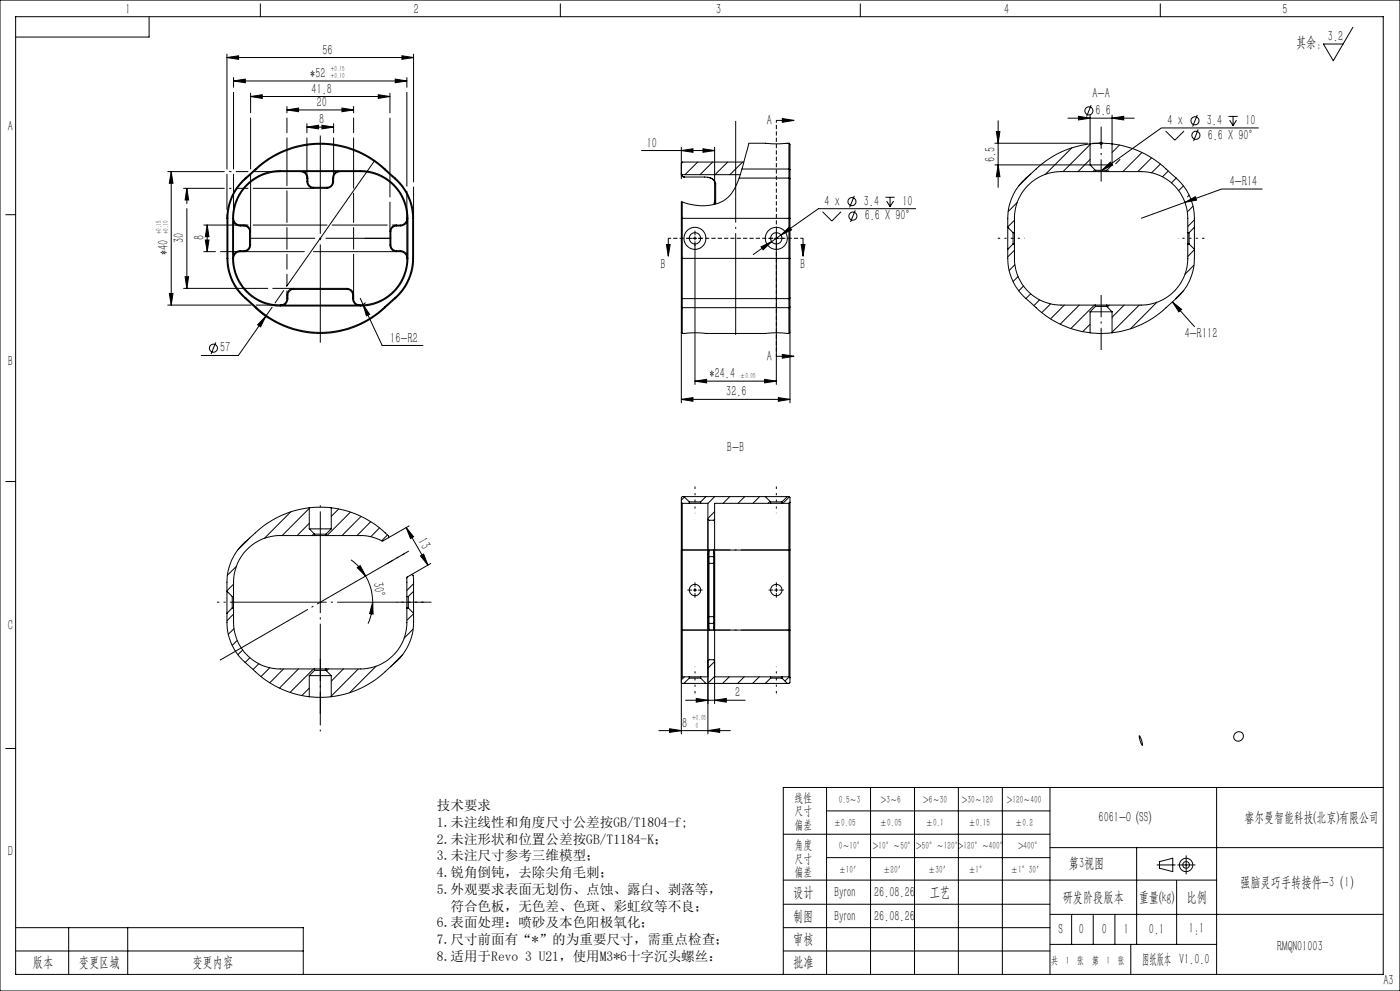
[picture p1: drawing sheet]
<svg xmlns="http://www.w3.org/2000/svg" width="420mm" height="297mm" viewBox="0 0 420 297" stroke-linecap="round" stroke-linejoin="round" font-family="sans-serif">
<g fill="none" stroke="#000" stroke-width=".3">
<path d="M0 0h420v297h-420zM4.7 5h410.3v287h-410.3zM44.7 5v6.1h-40M68.1 17.2l3.5-.5v1.1zM68.1 16.2v34.5M68.1 17.2h56M78.1 1.2v3.8M120.6 16.7l3.5 .5-3.5 .6zM124.1 16.2v38.3M168.1 1.2v3.8M258.1 1.2v3.8M348.1 1.2v3.8"/>
<path d="M405.9 8.2l-5.9 10-3-5h5.9M70.1 24.3l3.5-.6v1.1zM70.1 23.2v3M70.1 27.7v23M70.1 24.3h52M75.2 28.9l3.5-.5v1.1zM75.2 27.9v5.9M75.2 35.4v15.3M75.2 28.9h41.8M86.1 32.9l3.5-.5v1.1zM86.1 31.9v1.9M86.1 35.4v4.4"/>
<path d="M86.1 32.9h20M92.1 38.1l3.5-.6v1.1zM92.1 37.1v2.7M92.1 38.1h8M96.6 37.5l3.5 .6-3.5 .5zM100.1 37.1v2.7M102.6 32.4l3.5 .5-3.5 .6zM106.1 31.9v1.9M106.1 35.4v4.4M113.5 28.4l3.5 .5-3.5 .6zM117 27.9v5.9M117 35.4v23.7"/>
<path d="M118.6 23.7l3.5 .6-3.5 .5zM122.1 23.2v3M122.1 27.7v28.1M232.9 36.1h5.3M234.7 35.5l3.5 .6-3.5 .6zM298.9 39.4h1.1l-.6 3.5zM299.4 36.2v20M320.3 35.4h20.1M323.5 34.9l3.5 .5-3.5 .5zM327 34.4v15M327.3 31.5l-1.3 3.5M333.6 35.4l3.5-.5v1z"/>
<path d="M333.6 34.4v15M349.7 39.3l2.8 2.7 2.7-2.7M359.2 34.5l-1.4 3.4M359.4 38.8l-1.3 3.5M368.5 34.9h2.8M368.9 36l1 1.7M369.9 34.9v2.8M370.9 36l-1 1.7M377.6 38.3h-29.2l-17.8 12.7M50.3 51.4h17M51.4 51.4l.5 3.5h-1.1zM51.4 51.4v40"/>
<path d="M55.1 56.4h12.2M56.1 56.4l.5 3.5h-1.1zM56.1 56.4v4.6M68.1 52.2v10.6M68.8 51.4h.5M68.8 56.4h.5M70.1 52.2v11.5M70.8 51.4h3.6M70.8 56.4h3.6M73 54.3l1.2-1a31.2 31.2 0 0 1 19.2-9.9 29.5 29.5 0 0 1 24.2 9.5 15.9 15.9 0 0 1 6.2 12.5v12a17 17 0 0 1-7.3 13.6 28.6 28.6 0 0 1-41.6-.7 16.1 16.1 0 0 1-6.5-12.9v-12a15.7 15.7 0 0 1 4.6-11.1zM74 55.3a14 14 0 0 1 10.1-4.2h24a14.3 14.3 0 0 1 14.3 14.3v12a14.3 14.3 0 0 1-14.3 14.3h-24a14.3 14.3 0 0 1-14.3-14.3v-12a14.4 14.4 0 0 1 4.2-10.1zM75.2 52.2v21.2a1.97 1.97 0 0 1-2 2"/>
<path d="M76 51.4h32.1a13.8 13.8 0 0 1 13.9 14.7l-.6 .9-1 .4h-2.7M84.1 51.4a13.8 13.8 0 0 0-13.9 14.7l.9 1.1 1 .2M86.1 41.3v14.4M86.1 57.2v9.5M90.1 51.4a1.97 1.97 0 0 1 2 2M91.2 51.4a2.16 2.16 0 0 1 1.2 2 2 2 0 0 0 1.7 2.7h4a1.94 1.94 0 0 0 1.7-2.7 2.34 2.34 0 0 1 1.1-2M92.1 41.3v13.1a2.02 2.02 0 0 0 2 2M100.1 41.3v13.1a2.1 2.1 0 0 1-2 2h-22.1M102.1 51.4a1.97 1.97 0 0 0-2 2M106.1 41.3v15.1M106.1 57.9v8.8M112.4 48.1l-26.4 37.7"/>
<path d="M122.1 57.3v20.1M124.1 56.1v21.3a17.1 17.1 0 0 1-7.4 13.8 28.6 28.6 0 0 1-40.1 1M192.4 45.1h22M204.4 52.4l.2 .4 .5 .2M204.4 45.1l3.5-.5v1zM204.4 44.1v9.5M204.4 52.4l.3 .3M204.7 52.7l.5 .4h6.2a2.81 2.81 0 0 1 3.3 2M204.7 52.3v.4M204.7 52.3l-.3-.3v.4M204.7 52.3h17.4M204.8 48.6l-.4 .4"/>
<path d="M205.1 53h.1M209.3 48.6l-3.8 3.7M210.9 44.6l3.5 .5-3.5 .5zM212.3 53.1a2.03 2.03 0 0 1 2.1 1.8M213.8 48.6l-3.8 3.7M214.4 54.9v5.8M214.4 54.9l.3 .2M214.4 44.1v10.8M214.7 55.1v5.8M218.3 48.6l-3.8 3.7M221.8 53.4a10.6 10.6 0 0 1-7.4 7.8 16.5 16.5 0 0 1-9.7-.6M221.8 53.4h14.9"/>
<path d="M222.6 50.7l-.8 2.7M222.6 50.7h14.1M222.8 48.6l-3.8 3.7M223.2 48.6h-18.5l-.3 .3M224.6 43l-2 7.7M224.6 42.9l7.2 .2 4.9-.2M236.7 53.4v36.1M236.7 50.7v2.7M236.7 42.9v7.8M236.7 42.9l.3 .3v7.7M236.7 53.4l.3 .2M236.7 50.7l.3 .2"/>
<path d="M237 53.6v11.8M237 50.9v2.7M256.3 58.7l-1.4 3.5M265.6 59.1h2.8M267 59.1v2.8M298.4 42.9h27.8M298.4 49.4h28.6M299.4 49.4l.6 3.5h-1.1zM309.2 52.1l-3.6 3.7M321.5 44.3l-7.9 8M327 49.4h6.6M327 43.3l-8.1 8.1"/>
<path d="M327 47.8l-3.6 3.6M327 49.4l1.6 1.6M327.8 42.9h3M328.4 50.9l-.5 .5M328.6 51.4h-10.3a14 14 0 0 0-14 14v4.3M328.6 51h3.4M328.6 51.4h3.4M328.6 51v.4M330 42.6l.7 .7M330.3 42.4v1M330.6 51l2.5-2.4 .7 .9zM330.7 42.6l-.7 .7"/>
<path d="M332 51.4h10.3a14.1 14.1 0 0 1 14 14v4.3M332 51v.4M332.6 51.1l-.2 .3M333.6 49.4l-1.6 1.6M335.8 43.5l-2.2 2.2M336 47.8l-1.3 1.3M342.6 45.7l-5.7 5.7M345.5 47.3l-4.2 4.1M348.1 49.2l-2.6 2.6M350.5 51.3l-1.7 1.7M352.8 53.4l-.3-.4a31.9 31.9 0 0 0-18.9-9.9l-1.5-.1a29.1 29.1 0 0 0-23.1 9.3 16.3 16.3 0 0 0-6.7 13.1v2.7M352.8 53.4a16.7 16.7 0 0 1 5.5 14.7"/>
<path d="M352.8 53.4l-1.4 1.4M355 55.7l-1.4 1.4M356.7 58.5l-.5 .5M378.7 56.7h-12.2l-11 3.9M1.7 64.3h3M56.1 62.5v23.9M61.1 67.4h13.3M61.1 75.4h3.5M61.6 71.9h1.1l-.5 3.5zM62.2 67.4l.5 3.5h-1.1zM62.2 67.4v8M66.1 75.4h25.2"/>
<path d="M68.1 64.3v13.1a16.6 16.6 0 0 0 7 13.4l1.5 1.4M68.1 65.4a16.9 16.9 0 0 1 7.4-13.7 28.8 28.8 0 0 1 41.9 .6 16.6 16.6 0 0 1 6.7 13.1M70.1 77.4a13.9 13.9 0 0 0 14.7 13.9l.8-.6 .3-.6 .2-2.9M70.1 66.6a2.34 2.34 0 0 0 2 1.1h1.1a1.69 1.69 0 0 1 1.7 1.7v4a1.69 1.69 0 0 1-1.7 1.7h-1.1a2.34 2.34 0 0 0-2 1.2M70.1 65.3v12.1M72.1 75.4a2.1 2.1 0 0 0-2 2M73.2 67.4a1.97 1.97 0 0 1 2 2M76 67.4h22.1M86.1 68.2v6.5M86.1 76.2v4.5M94.1 75.4h26a2.04 2.04 0 0 1 2 2M99.6 67.4h16.6"/>
<path d="M106.1 76.2v13.2a1.97 1.97 0 0 0 2 2M106.1 68.2v6.5M109.5 71.4h7.8M117 60.6v12.8a1.97 1.97 0 0 0 2 2M119 67.4a1.97 1.97 0 0 0-2 2M122.1 77.4a14 14 0 0 1-14 14M122.1 66.6a2.34 2.34 0 0 1-2 1.1h-1.1a1.69 1.69 0 0 0-1.7 1.7v4a1.69 1.69 0 0 0 1.7 1.7h1.1a2.34 2.34 0 0 1 2 1.2M199.9 73.3h1.1l-.5 3.5zM200.5 71.4v5.4M204.4 77.4v11.9M204.4 77.4h32.6M204.4 65.4h32.6"/>
<path d="M204.4 65.4v12M204.7 60.6v28.9M204.7 60.6l-.3-.1v4.9M206.3 71.4h1.2M208 71.4h1M208.5 69.2v1.2M208.5 70.9v1M208.5 72.4v42.8M209.5 71.4h1.2M214.4 60l-.3 1.3M214.4 60.7l.3 .2M214.4 60.7l-.1 .6"/>
<path d="M214.7 60.9v.3M228.3 74l3.2-1.6-2.5 2.5zM230.7 71.4h1.2M231.5 72.4l-5.5 3.9M232.4 71.4h1M232.9 69.2v1.2M232.9 70.9v1M232.9 72.4v42.8M233.9 71.4h1.2M234.3 70.4l2.5-2.4 .7 .9zM234.3 70.4l-2.8 2M237 77.4v11.9"/>
<path d="M237 65.4v12M240.3 73.3h1.2l-.6 3.5zM240.9 71.4v5.4M246.8 63.5l2.8 2.7 2.7-2.7M256.6 63l-1.4 3.5M266 60.3l1 1.6M268.1 60.3l-1.1 1.6M274.7 62.5h-29.2l-11.2 7.9M302.3 74.7a17 17 0 0 0 5.5 14.8M302.3 68.1v6.6M302.3 68.1l1.6 1.6M303.9 69.7v3.4"/>
<path d="M303.9 73.1l-1.6 1.6M303.9 73.1h.4M303.9 69.7h.4M304.3 73.1a24.5 24.5 0 0 0 .3 6.9 13.9 13.9 0 0 0 13.7 11.4h10.3M304.3 69.7v3.4M304.3 66l-2 2M304.3 75l-2 2M304.4 79.3l-1.6 1.8M305.2 60.7l-2.7 2.7M355.5 60.6l3.1-1.7 .4 1.1zM355.5 60.6l-13.2 4.8M356.3 73.1v4.3a14 14 0 0 1-14 14h-10.3"/>
<path d="M356.3 69.7v3.4M356.3 73.1h.4M356.3 69.7h.4M356.7 69.7v3.4M356.7 73.1l1.6 1.6M357.9 61.8l-1.7 1.7M358.2 79.5l-2.7 2.7M358.3 74.7a17 17 0 0 1-5.5 14.8l-.3 .3a31.3 31.3 0 0 1-18.9 9.9M358.3 68.1v6.6M358.3 65.9l-2 2M358.3 74.9l-2 2M358.3 68.1l-1.6 1.6"/>
<path d="M50.3 91.4h25M50.8 87.9h1.1l-.5 3.5zM55.1 86.4h25.2M55.5 82.9h1.1l-.5 3.5zM76.6 92.2l3.9 3.2M76.8 91.4h31.3M79.7 94.8l-1.5 3.2-.9-.7zM79.7 94.8l-8.2 11.7h-11.1M81.6 92.1l-1.9 2.7M81.8 86.4h22.3a1.97 1.97 0 0 1 2 2M85.1 87.1l-2.6 3.7M85.2 91.4a2.16 2.16 0 0 0 1.2-2 2 2 0 0 1 1.7-2.7h16a1.94 1.94 0 0 1 1.7 2.7 2.34 2.34 0 0 0 1.1 2"/>
<path d="M86.1 82.2v3.5M88.1 86.4a1.97 1.97 0 0 0-2 2M108.1 89.4l.8 1.9M108.9 91.3l2 2.9-1 .4zM108.9 91.3l5.8 12.2h12.2M109.6 90.7l-.5 .4-1 .3M204.4 89.3v2.7M204.4 92v7.6M204.4 99.6l.3 .3M204.4 89.3l.3 .2M204.4 99.6v21.1M204.4 92l.3 .2"/>
<path d="M204.7 89.5v2.7M204.7 92.2v7.7M204.7 99.9l3.6-.2 3.5 .2h17.8l3.7-.2 3.4 .2M204.7 89.5h32M204.7 92.2h32M236.7 89.5v2.7M236.7 92.2v7.7M237 89.3v2.7M237 92v7.6M237 99.6l-.3 .3M237 99.6v21.1M237 89.3l-.3 .2"/>
<path d="M237 92l-.3 .2M305.4 82.9l-1.5 1.5M307.1 85.7l-1.5 1.5M307.8 89.5l.4 .3a31.3 31.3 0 0 0 18.8 9.9M309.2 88l-1.4 1.5M311.9 89.8l-1.7 1.8M315.2 91.1l-2.7 2.6M319.3 91.4l-4.1 4.2M323.8 91.4l-5.7 5.8M327 93.4h6.6M327 99.7l2.6 .2 4-.2M327 97.2l-2.2 2.2"/>
<path d="M327 93.4v6.3M328.3 91.4l-7 7.1M328.6 91.8h3.4M328.6 91.4h3.4M328.6 91.8l-1.6 1.6M328.6 91.4v.4M332 91.8l1.6 1.6M332 91.4v.4M332.8 91.4l-.6 .6M333.6 93.4v6.3M337.3 91.4l-3.7 3.7M341.8 91.4l-8.2 8.2"/>
<path d="M347.1 90.6l-7.9 7.9M351.7 90.5l2.8 2.2-.8 .7zM351.7 90.5l6.7 7.4M355.1 87.1l-2.5 2.4M64.7 102.6l-1.4 3.5M204.4 119.7l3.5-.5v1.1zM204.4 119.7h32.6M208.5 114.2l3.5-.5v1.1zM208.5 114.2h24.4M229.4 113.7l3.5 .5-3.5 .6zM232.9 106.8h5.3M233.5 119.2l3.5 .5-3.5 .6z"/>
<path d="M234.7 106.2l3.5 .6-3.5 .5zM1.7 144.3h3M87.2 153.4l-7.9 7.9M92.8 158.5h6.6M92.8 152.2l2-.2 4.6 .2M92.8 152.2a30.8 30.8 0 0 0-18.5 9.5 16.3 16.3 0 0 0-6.2 12.8v2.7M92.8 152.4l-8.2 8.1M92.8 156.8l-3.7 3.7M92.8 152.2v6.3M92.8 158.5l1.6 1.6M94.2 159.9l-.6 .6M99.4 152.2a28.8 28.8 0 0 1 17.2 8.5v.4"/>
<path d="M99.4 152.2v6.3M99.4 158.5l-1.6 1.6M101.6 152.5l-2.2 2.3M105.1 153.5l-7 7M108.3 154.8l-5.7 5.7M111.2 156.3l-4.1 4.2M113.8 158.2l-2.6 2.7M121.8 158.1l2.3 2.8-.9 .5zM121.8 158.1l6.6 11.3M122.7 157.6l-6.1 3.5M204.4 150.5v14.3M204.4 150.5l.3 .3"/>
<path d="M204.7 150.8v52M204.7 150.8h2.1M205.2 148.8h6.6M205.2 148.8h-.5l-.3 .3v1.4M205.2 148.8l1.6 1.6M205.3 149l-.9 .9M206.8 150.4h3.4M206.8 150.8h3.4M206.8 150.4v.4M210.2 150.8h2.2v69.2M210.2 150.4v.4M211.8 148.8l-1.6 1.6"/>
<path d="M211.8 148.8h17.8M212.4 155.6l.3 .3h1.4l.3-.3M214.4 153.3l-2 2.1M214.4 148.8l-2 2.1M218.9 148.8l-2 2M223.4 148.8l-2 2M227.9 148.8l-2 2M229.6 148.8h6.6M229.6 148.8l1.6 1.6M231 150.2l-.6 .6M231.2 150.4h3.4M231.2 150.8h3.4"/>
<path d="M231.2 150.4v.4M231.2 150.8h-16.8v60.1M234.6 150.8h2.1M234.6 150.4v.4M236.2 148.8h.5l.3 .3v1.4M236.2 148.8l-1.6 1.6M236.7 150.8v52M236.8 148.9l-1.9 1.9M237 150.5v14.3M237 150.5l-.3 .3M68.1 177.2v6.6M68.1 177.2l1.6 1.6"/>
<path d="M69.7 178.8v3.4M69.7 178.8h.4M70.1 178.8v3.4M70.1 175.1l-2 2M70.9 169.8l-2.7 2.6M75 161.1l-3.7 3.7M94.4 160.5h3.4M94.4 160.1h3.4M94.4 160.5h-10.3a14 14 0 0 0-14 14v4.3M94.4 160.1v.4M97.8 160.5h10.3a13.3 13.3 0 0 1 6.5 1.6l2-1M97.8 160.1v.4"/>
<path d="M105.3 167.8l2.3 2 2.1 2.8M107.2 170.1l.9-.6 1.6 3.1zM109.7 172.6l1.6 3.8 .5 4.1M116.2 160.3l-1.7 1.8M122.1 178.8v3.4M122.1 178.8h.4M122.5 178.8v3.4M123.5 172.2l.4 .2 .1 .8 .1 4M123.5 172.2l-1.5 1 .1 5.6M124.1 177.2v6.6M124.1 174.9l-2 2M124.1 177.2l-1.6 1.6"/>
<path d="M126.2 166.6l.9-.6 1.3 3.4zM129.2 168.9l-5.7 3.3M204.4 164.8v55.2M204.4 164.8h32.6M206.3 176.8h1.2M208 176.8h1M208.5 174.6v1.2M208.5 176.3v1M208.5 177.8v1.2M209.5 176.8h1.2M212.4 167.1v1.7h2v-1.7M212.7 166.8v20"/>
<path d="M212.7 166.8v-2l-.3 1.2v1.1M212.7 166.8h1.4M212.7 166.8l-.3 .3M214.1 166.8v20M214.1 166.8v-2l.3 2.3M214.1 166.8l.3 .3M230.7 176.8h1.2M232.4 176.8h1M232.9 174.6v1.2M232.9 176.3v1M232.9 177.8v1.2M233.9 176.8h1.2"/>
<path d="M237 164.8v24M68.1 183.8a17 17 0 0 0 4.7 14.1l.8 .6M69.7 182.2h.4M69.7 182.2l-1.6 1.6M70.1 182.2v4.3a14 14 0 0 0 14 14h10.3M70.1 184l-2 2.1M70.2 188.4l-1.7 1.7M71.2 191.9l-1.5 1.5M72.8 194.8l-1.4 1.4M73.6 198.5l.3 .4a32.9 32.9 0 0 0 16.3 9.5l2.6 .4M75 197.1l-1.4 1.4M77.6 198.9l-1.7 1.8"/>
<path d="M111.8 180.5l.1 3.5-1-.1zM111.8 180.5l-.3 3-1.1 3.4M112.8 199.7l-7.9 7.9M120.8 196.1l-3.6 3.7M122.1 182.2a25 25 0 0 1-.3 6.9 14 14 0 0 1-13.7 11.4h-10.3M122.1 182.2h.4M122.5 182.2l1.6 1.6M123.9 188.6l-2.7 2.6M124.1 183.8a17 17 0 0 1-4.8 14.1l-1.1 1a32.8 32.8 0 0 1-16.3 9.5l-2.5 .4M124.1 183.9l-2 2M212.4 186.5v-1.7h2v1.7M212.4 186.5v1.2l.3 1.1v-2"/>
<path d="M212.4 198l.3-.3h1.4l.3 .3M212.4 186.5l.3 .3M212.7 186.8h1.4M214.4 186.5l-.3 2.3v-2M214.4 198.3l-2 2M214.4 186.5l-.3 .3M237 188.8v14.3M237 188.8h-32.6v14.3l.3-.3M80.9 200.1l-2.6 2.7M85.1 200.5l-4.2 4.1M89.5 200.5l-5.7 5.7M92.8 202.5h6.6"/>
<path d="M92.8 208.8l2.2 .2 4.4-.2M92.8 206.2l-2.2 2.3M92.8 202.5v6.3M94.1 200.5l-7.1 7M94.4 200.9h3.4M94.4 200.5h3.4M94.4 200.5v.4M94.4 200.9l-1.6 1.6M97.8 200.5v.4M97.8 200.9l1.6 1.6M98.5 200.5l-.5 .6M99.4 202.5v6.3"/>
<path d="M103 200.5l-3.6 3.6M107.5 200.5l-8.1 8.1M197.7 219h21.4M200.9 218.4l3.5 .6-3.5 .5zM204.4 204.5l.3 .3h.5M204.7 202.8h2.1M205.2 204.8h6.6M205.3 202.8l-.9 1M205.7 209.9h17.9M206.8 202.8h3.4M206.8 203.2h3.4M206.8 202.8v.4"/>
<path d="M206.8 203.2l-1.6 1.6M208.9 209.3l3.5 .6-3.5 .5zM210.2 202.8v.4M210.2 203.2l1.6 1.6M210.2 202.8h2.2M211.8 204.8h17.8M212.4 219l3.5-.6v1.1zM214.4 209.9l3.5-.6v1.1zM214.4 202.7l-2.1 2.1M214.4 202.8h16.8M218.8 202.8l-2 2M223.3 202.8l-2 2"/>
<path d="M227.8 202.8l-2 2M229.6 204.8h6.6M231.2 203.2h3.4M231.2 202.8h3.4M231.2 202.8v.4M231.2 203.2l-1.6 1.6M234.6 202.8v.4M234.6 202.8h2.1M234.6 203.2l1.6 1.6M236.7 202.8l.3 .3M236.7 202.9l-1.2 1.2M237 203.1v1.4l-.3 .3h-.5"/>
<path d="M1.7 224.3h3M248 236v56M261.2 236v56M274.4 236v56M287.5 236v56M300.7 236v56M315 236v56M341.8 220.5l.5 1 .4 1.9-.6-1.1zM365 236v56M415 236h-180v56M235 250h80M248 257h67"/>
<path d="M248 243h67M315 254h100M341 254v29M4.7 278h86.3v14M20.6 278v14M38.3 278v14M235 263.8h130M235 278h80M235 271h80M315 274h100M321.5 274v9M328 274v9"/>
<path d="M334.5 274v9M353 264v19M4.7 285h86.3M235 285h80M315 283h50M339.2 283v9"/>
<circle cx="326.7" cy="33.2" r="1.21"/>
<circle cx="358.5" cy="36.2" r="1.2"/>
<circle cx="358.8" cy="40.5" r="1.2"/>
<circle cx="208.5" cy="71.4" r="3.3"/>
<circle cx="208.5" cy="71.4" r="1.7"/>
<circle cx="232.9" cy="71.4" r="1.69"/>
<circle cx="232.9" cy="71.4" r="3.3"/>
<circle cx="255.6" cy="60.4" r="1.21"/>
<circle cx="255.9" cy="64.8" r="1.21"/>
<circle cx="64" cy="104.3" r="1.21"/>
<circle cx="208.5" cy="176.8" r="1.7"/>
<circle cx="232.9" cy="176.8" r="1.7"/>
<circle cx="371.6" cy="220.6" r="1.45"/>
</g>
<g fill="none" stroke="#0a0605" stroke-width=".3">
<path d="M347.1 259.2h5.5M347.8 258.2l4-1v4l-4-1zM353.3 259.2h5.2M355.8 256.5v5.5"/>
<circle cx="355.8" cy="259.2" r="1"/>
<circle cx="355.8" cy="259.2" r="2"/>
</g>
<path d="M232.9 36.1v70.7" fill="none" stroke="#000" stroke-width=".3" stroke-dasharray="1.3 .6" stroke-dashoffset=".5" stroke-linecap="butt"/>
<path d="M240.9 71.4h-40.4" fill="none" stroke="#000" stroke-width=".3" stroke-dasharray="1.3 .6" stroke-dashoffset=".4" stroke-linecap="butt"/>
<path d="M299.3 71.4h4.6M361.3 71.4h-4.6M208.5 145.8v4.6M232.9 145.8v4.6M65.1 180.5h4.6M127.1 180.5h-4.6M208.5 207.8v-4.6M232.9 207.8v-4.6" fill="none" stroke="#000" stroke-width=".3" stroke-dasharray="30.5 1.3 .6 1.3" stroke-dashoffset="29.8" stroke-linecap="butt"/>
<path d="M129.4 180.5h-59.7" fill="none" stroke="#000" stroke-width=".3" stroke-dasharray="30.5 1.3 .6 1.3" stroke-dashoffset="2.2" stroke-linecap="butt"/>
<path d="M307.3 71.4h-3.4M353.3 71.4h3.4M208.5 153.8v-3.4M232.9 153.8v-3.4M119.1 180.5h3.4M208.5 199.8v3.4M232.9 199.8v3.4" fill="none" stroke="#000" stroke-width=".3" stroke-dasharray="30.5 1.3 .6 1.3" stroke-dashoffset="30.4" stroke-linecap="butt"/>
<path d="M330.3 37.9v16.5M330.3 104.9v-16.5M96.1 214v-16.5" fill="none" stroke="#000" stroke-width=".3" stroke-dasharray="30.5 1.3 .6 1.3" stroke-dashoffset="23.8" stroke-linecap="butt"/>
<path d="M96.1 219.2v-67.8" fill="none" stroke="#000" stroke-width=".3" stroke-dasharray="30.5 1.3 .6 1.3" stroke-dashoffset="-1.8" stroke-linecap="butt"/>
<path d="M65.6 198.1l56.3-32.5" fill="none" stroke="#000" stroke-width=".3" stroke-dasharray="30.5 1.3 .6 1.3" stroke-dashoffset="-.4" stroke-linecap="butt"/>
<path d="M116 169l6.6-3.9" fill="none" stroke="#000" stroke-width=".3" stroke-dasharray="30.5 1.3 .6 1.3" stroke-dashoffset="28.2" stroke-linecap="butt"/>
<path d="M96.1 102.7v-62.1" fill="none" stroke="#000" stroke-width=".3" stroke-dasharray="30.5 1.3 .6 1.3" stroke-dashoffset="1" stroke-linecap="butt"/>
<path d="M220.7 101.2v-65.8" fill="none" stroke="#000" stroke-width=".3" stroke-dasharray="30.5 1.3 .6 1.3" stroke-dashoffset="-.9" stroke-linecap="butt"/>
<path d="M236.7 164.8h-32M236.7 188.8h-32" fill="none" stroke="#000" stroke-width=".3" stroke-dasharray="30.5 1.3 .6 1.3" stroke-dashoffset="16.1" stroke-linecap="butt"/>
<path d="M74.9 71.4h42.4" fill="none" stroke="#000" stroke-width=".3" stroke-dasharray="30.5 1.3 .6 1.3" stroke-dashoffset="10.9" stroke-linecap="butt"/>
<g fill="#000">
<path d="M234.7 35.5l3.5 .6-3.5 .6zM234.7 106.2l3.5 .6-3.5 .5z"/>
<path d="M56.1 56.4l.5 3.5h-1.1zM55.5 82.9h1.1l-.5 3.5zM51.4 51.4l.5 3.5h-1.1zM50.8 87.9h1.1l-.5 3.5z"/>
<path d="M204.4 45.1l3.5-.5v1zM210.9 44.6l3.5 .5-3.5 .5z"/>
<path d="M298.9 39.4h1.1l-.6 3.5zM299.4 49.4l.6 3.5h-1.1z"/>
<path d="M330.6 51l3.2-1.5-.7-.9zM323.5 34.9l3.5 .5-3.5 .5zM333.6 35.4l3.5-.5v1zM355.5 60.6l3.5-.6-.4-1.1z"/>
<path d="M61.6 71.9h1.1l-.5 3.5zM62.2 67.4l.5 3.5h-1.1z"/>
<path d="M240.3 73.3h1.2l-.6 3.5zM199.9 73.3h1.1l-.5 3.5z"/>
<path d="M79.7 94.8l-2.4 2.5 .9 .7zM70.1 24.3l3.5-.6v1.1zM118.6 23.7l3.5 .6-3.5 .5zM68.1 17.2l3.5-.5v1.1zM120.6 16.7l3.5 .5-3.5 .6zM75.2 28.9l3.5-.5v1.1zM113.5 28.4l3.5 .5-3.5 .6zM108.9 91.3l1 3.3 1-.4zM92.1 38.1l3.5-.6v1.1zM96.6 37.5l3.5 .6-3.5 .5zM86.1 32.9l3.5-.5v1.1zM102.6 32.4l3.5 .5-3.5 .6zM208.5 114.2l3.5-.5v1.1zM229.4 113.7l3.5 .5-3.5 .6zM228.3 74l.7 .9 2.5-2.5zM234.3 70.4l3.2-1.5-.7-.9zM351.7 90.5l2.8 2.2-.8 .7z"/>
<path d="M204.4 119.7l3.5-.5v1.1zM233.5 119.2l3.5 .5-3.5 .6z"/>
<path d="M121.8 158.1l2.3 2.8-.9 .5zM126.2 166.6l.9-.6 1.3 3.4z"/>
<path d="M111.8 180.5l.1 3.5-1-.1zM107.2 170.1l.9-.6 1.6 3.1z"/>
<path d="M200.9 218.4l3.5 .6-3.5 .5zM212.4 219l3.5-.6v1.1z"/>
<path d="M208.9 209.3l3.5 .6-3.5 .5zM214.4 209.9l3.5-.6v1.1z"/>
</g>
<g font-size="4.4">
<text x="37.7" y="4.1">1</text>
<text x="124.2" y="4.1">2</text>
<text x="214.9" y="4.1">3</text>
<text x="301.2" y="4.1">4</text>
<text x="384.7" y="4.1">5</text>
<text x="96.7" y="16.4">56</text>
<text x="388.8" y="14.1">其余：</text>
<text x="398.4" y="12.3">3.2</text>
<text x="93.1" y="23.4">*52</text>
<text x="93.5" y="28">41.8</text>
<text x="327.7" y="29.5">A-A</text>
<text x="95" y="32">20</text>
<text x="328.7" y="34.5">6.6</text>
<text x="2.3" y="39.3">A</text>
<text x="95.8" y="37.2">8</text>
<text x="230" y="37.6">A</text>
<text x="350.3" y="37.5">4 x</text>
<text x="362" y="37.5">3.4</text>
<text x="362.3" y="41.8">6.6 X 90°</text>
<text x="373.6" y="37.5">10</text>
<text x="194" y="44.2">10</text>
<text x="298.6" y="48.6" transform="rotate(-90 298.6 48.6)">6.5</text>
<text x="368.9" y="55.7">4-R14</text>
<text x="247.4" y="61.7">4 x</text>
<text x="259.1" y="61.7">3.4</text>
<text x="270.7" y="61.7">10</text>
<text x="61.3" y="72" transform="rotate(-90 61.3 72)">8</text>
<text x="259.4" y="66.1">6.6 X 90°</text>
<text x="50.5" y="76.4" transform="rotate(-90 50.5 76.4)">*40</text>
<text x="55.2" y="72.7" transform="rotate(-90 55.2 72.7)">30</text>
<text x="198.2" y="80.6">B</text>
<text x="240" y="80.8">B</text>
<text x="355.4" y="101.3">4-R112</text>
<text x="66" y="105.6">57</text>
<text x="117.1" y="102.7">16-R2</text>
<text x="2.3" y="109.6">B</text>
<text x="212.9" y="113.3">*24.4</text>
<text x="230" y="108.2">A</text>
<text x="217.9" y="118.8">32.6</text>
<text x="218.1" y="135.5">B-B</text>
<text x="125.3" y="162.2" transform="rotate(60 125.3 162.2)">13</text>
<text x="111.9" y="174.6" transform="rotate(80 111.9 174.6)">30°</text>
<text x="2.3" y="188.9">C</text>
<text x="220.5" y="209">2</text>
<text x="204.6" y="218.1">8</text>
<text x="329.6" y="246.3">6061-O (SS)</text>
<text x="2.3" y="256.5">D</text>
<text x="320.6" y="260.1">第3视图</text>
<text x="237.9" y="268.9">设计</text>
<text x="250.3" y="268.9">Byron</text>
<text x="262.2" y="268.9">26.08.26</text>
<text x="278.9" y="268.9">工艺</text>
<text x="372.1" y="265.9">强脑灵巧手转接件-3（1）</text>
<text x="237.9" y="275.9">制图</text>
<text x="250.3" y="275.9">Byron</text>
<text x="262.2" y="275.9">26.08.26</text>
<text x="318.8" y="270.4">研发阶段版本</text>
<text x="341.6" y="270.4">重量(kg)</text>
<text x="355.9" y="270.4">比例</text>
<text x="317.6" y="279.9">S</text>
<text x="323.6" y="280">0</text>
<text x="330.5" y="279.9">0</text>
<text x="337.2" y="279.9">1</text>
<text x="344.7" y="279.9">0.1</text>
<text x="356.7" y="279.6">1:1</text>
<text x="237.9" y="282.9">审核</text>
<text x="383.2" y="284.9">RMQN01003</text>
<text x="9.9" y="289.9">版本</text>
<text x="23.7" y="289.9">变更区域</text>
<text x="57.7" y="289.9">变更内容</text>
<text x="237.9" y="289.9">批准</text>
<text x="342.6" y="288.9">图纸版本 V1.0.0</text>
<text x="415" y="295.1">A3</text>
</g>
<text font-size="4.2" x="373.4" y="246.3">睿尔曼智能科技(北京)有限公司</text>
<g font-size="4.1">
<text x="131.1" y="242.9">技术要求</text>
<text x="131.1" y="247.9">1.未注线性和角度尺寸公差按GB/T1804-f;</text>
<text x="131.1" y="252.9">2.未注形状和位置公差按GB/T1184-K；</text>
<text x="131.1" y="257.9">3.未注尺寸参考三维模型；</text>
<text x="131.1" y="262.9">4.锐角倒钝，去除尖角毛刺；</text>
<text x="131.1" y="267.9">5.外观要求表面无划伤、点蚀、露白、剥落等，</text>
<text x="135.1" y="272.9">符合色板，无色差、色斑、彩虹纹等不良；</text>
<text x="131.1" y="277.9">6.表面处理：喷砂及本色阳极氧化；</text>
<text x="131.1" y="282.9">7.尺寸前面有“*”的为重要尺寸，需重点检查；</text>
<text x="131.1" y="287.9">8.适用于Revo 3 U21，使用M3*6十字沉头螺丝：</text>
</g>
<g font-size="3.8">
<text x="238.4" y="240.3">线性</text>
<text x="238.4" y="244.3">尺寸</text>
<text x="238.4" y="248.3">偏差</text>
<text x="238.4" y="254.6">角度</text>
<text x="238.4" y="258.6">尺寸</text>
<text x="238.4" y="262.6">偏差</text>
</g>
<text font-size="3.2" x="315.3" y="288.9">共 1 张 第 1 张</text>
<g font-size="3.1">
<text x="251.6" y="240.8">0.5～3</text>
<text x="264.2" y="240.8">&gt;3～6</text>
<text x="277" y="240.8">&gt;6～30</text>
<text x="288.6" y="240.8">&gt;30～120</text>
<text x="302" y="240.8">&gt;120～400</text>
<text x="250.1" y="247.6">±0.05</text>
<text x="264" y="247.6">±0.05</text>
<text x="277.7" y="247.6">±0.1</text>
<text x="290.5" y="247.6">±0.15</text>
<text x="304.5" y="247.6">±0.2</text>
<text x="251.6" y="254.6">0～10°</text>
<text x="261.9" y="254.6">&gt;10°～50°</text>
<text x="274.9" y="254.6">&gt;50°～120°</text>
<text x="287.4" y="254.6">&gt;120°～400°</text>
<text x="305.4" y="254.6">&gt;400°</text>
<text x="251.6" y="261.6">±10′</text>
<text x="265" y="261.6">±20′</text>
<text x="278.5" y="261.6">±30′</text>
<text x="290.5" y="261.6">±1°</text>
<text x="303.2" y="261.6">±1°30′</text>
</g>
<g font-size="2.2">
<text x="99.2" y="21.2">+0.15</text>
<text x="99.2" y="23.4">+0.10</text>
<text x="48.3" y="70.2" transform="rotate(-90 48.3 70.2)">+0.15</text>
<text x="50.5" y="70.2" transform="rotate(-90 50.5 70.2)">+0.10</text>
<text x="222.1" y="113.3">±0.05</text>
<text x="207.7" y="215.9">+0.05</text>
<text x="208.8" y="218.1">0</text>
</g>
</svg>
